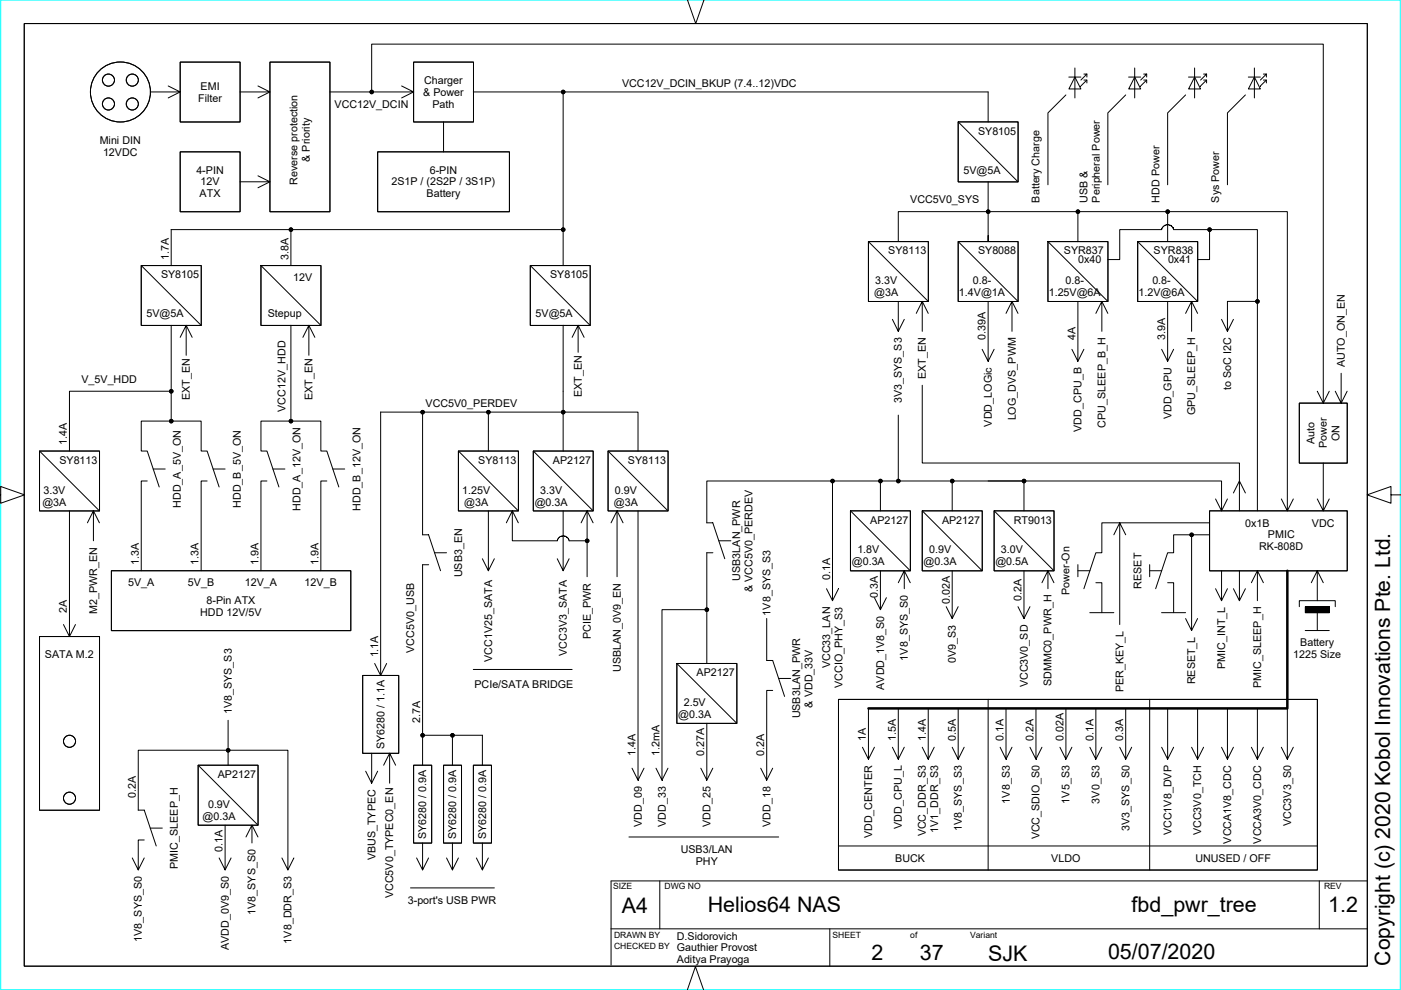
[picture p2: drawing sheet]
<svg xmlns="http://www.w3.org/2000/svg" width="297mm" height="210mm" viewBox="0 0 297 210" stroke-linecap="round" stroke-linejoin="round" font-family="sans-serif">
<path d="M.1 0h296.8v209.8h-296.8z" fill="none" stroke="#0ff" stroke-width=".21"/>
<g fill="none" stroke="#000" stroke-width=".21">
<path d="M149.3 -.1l-1.8 5.1-1.8-5M5.1 5h284.8v199.9h-284.8zM35.7 18.2l2.5 1.3h-6.3M38.2 13.2h12.7v12.7h-12.7zM38.2 19.5l-2.5 1.3M54.7 18.2l2.5 1.3h-6.3M57.2 13.2h12.8v31.7h-12.8zM57.2 19.5l-2.5 1.3M78.8 19.5v-10.1h201.8v76.1M85.2 18.2l2.5 1.3h-17.8M87.7 13.2h12.7v12.7h-12.7zM87.7 19.5l-2.5 1.3"/>
<path d="M100.3 19.5h109.2v6.4M119.4 19.5v36.8M226.6 16.3h2.6M227.9 16.3l1.3 2.6h-2.6zM227.9 14.4v6.4M229.8 15.7h.6l-1.2 1.3M229.8 17h.6v.6M230.4 15.7v.6M230.4 17l-1.2 1.2M239.3 16.3h2.5M240.6 16.3l1.2 2.6h-2.5zM240.6 14.4v6.4"/>
<path d="M242.5 15.7h.6l-1.3 1.3M242.5 17h.6v.6M243.1 15.7v.6M243.1 17l-1.3 1.2M252 16.3h2.5M253.3 16.3l1.2 2.6h-2.5zM253.3 14.4v6.4M255.2 15.7h.6l-1.3 1.3M255.2 17h.6v.6M255.8 15.7v.6M255.8 17l-1.3 1.2M264.7 16.3h2.5"/>
<path d="M266 16.3l1.2 2.6h-2.5zM266 14.4v6.4M267.9 15.7h.6l-1.3 1.3M267.9 17h.6v.6M268.5 15.7v.6M268.5 17l-1.3 1.2M38.2 32.2h12.7v12.7h-12.7zM54.7 37.3l2.5 1.2h-6.3M57.2 38.5l-2.5 1.3M80.1 32.2h27.9v12.7h-27.9zM94 25.8v6.4M203.2 25.8h12.7v12.8h-12.7z"/>
<path d="M203.2 25.8l12.6 12.7M209.5 38.5v12.7v-1.2M226 20.1l-3.8 3.8v15.3M238.7 20.1l-3.8 3.8v15.3M251.4 20.1l-3.8 3.8v15.3M264.1 20.1l-3.9 3.8v15.3M29.9 56.3h12.8v12.7h-12.8zM29.9 56.3l12.7 12.7M36.3 48.7h83.1M36.3 48.7v7.6M55.3 56.3h12.7v12.7h-12.7zM55.3 56.3l12.7 12.7"/>
<path d="M61.7 48.7v7.6M112.4 56.3h12.7v12.7h-12.7zM112.4 56.3l12.7 12.7M184.1 51.2h12.7v12.7h-12.7zM184.1 51.2l12.7 12.7M190.5 51.2v-6.3h57.1v6.3M203.2 51.2h12.7v12.7h-12.7zM203.2 51.2l12.6 12.7M222.2 51.2h12.7v12.7h-12.7zM222.2 51.2l12.7 12.7M228.5 44.9v6.3M234.9 55h2.5v-6.3h8.9a1.3 1.3 0 0 1 1.3-1.1 1.3 1.3 0 0 1 1.2 1.1h17.8v59.6"/>
<path d="M241.2 51.2h12.7v12.7h-12.7zM241.2 51.2l12.7 12.7M247.6 44.9h25.3v63.4l-1.2-2.5M256.5 48.7v6.3h-2.6M36.3 69v20.3M38.2 71.5l1.3-2.5v6.3M39.5 69l1.2 2.5M61.7 69v20.3M64.2 71.5l1.3-2.5v6.3M65.5 69l1.3 2.5M119.4 69v26.7M121.3 71.5l1.3-2.5v5.7"/>
<path d="M122.6 69l1.2 2.5M190.5 63.9v6.4l-1.3-2.6M191.7 67.7l-1.2 2.6M194.3 66.4l1.2-2.5v6.4M195.5 63.9l1.3 2.5M209.5 63.9v12.7l-1.3-2.5M210.8 74.1l-1.3 2.5M213.3 66.4l1.3-2.5v6.4M214.6 63.9l1.2 2.5M228.5 63.9v12.7l-1.2-2.5M229.8 74.1l-1.3 2.5M232.3 66.4l1.3-2.5v6.4"/>
<path d="M233.6 63.9l1.3 2.5M247.6 63.9v12.7l-1.3-2.5M248.8 74.1l-1.2 2.5M251.4 66.4l1.2-2.5v6.4M252.6 63.9l1.3 2.5M261.5 67.7l-1.3 2.6M266.6 63.9h-6.4v6.4l-1.2-2.6M284.3 79.1v6.4l-1.2-2.5M8.4 95.6h12.7v12.7h-12.7zM8.4 95.6l12.7 12.7M32.5 99.4h2.5M36.3 83h-21.6v12.6"/>
<path d="M45.2 99.4h2.5M57.8 99.4h2.6M70.5 99.4h2.6M89.6 87.4v26h1.3l2.5 7.6M97.2 95.6h12.7v12.7h-12.7zM97.2 95.6l12.7 12.7M103.5 87.4v8.2M113.1 95.6h12.7v12.7h-12.7zM113.1 95.6l12.6 12.7M128.9 95.6h12.7v12.7h-12.7zM128.9 95.6l12.7 12.7M135.3 95.6v-8.2h-54.6v55.8"/>
<path d="M190.5 88v14h-14v25.4l-1.3-2.6M195.5 81.7v16.5h67.3v3.8l-1.3 2.5M275.5 85.5h10.1v12.7h-10.1zM279.3 83l1.3 2.5M280.6 98.2v10.1l-1.3-2.5M281.8 83l-1.2 2.5M285.6 83l-1.3 2.5M0 104.9h.1v-1.8l5.1 1.8-5.1 1.8v-1.8M14.7 108.3v26.7l-1.2-2.6M18.5 110.8l1.3-2.5v6.4M19.8 108.3l1.3 2.5M31.2 102h-1.3v19"/>
<path d="M33.8 103.3l-2.6-7.7h-1.3v-6.3h12.7v6.3h1.3l2.6 7.7M43.9 102h-1.3v19M56.6 102h-1.3v19M59.1 103.3l-2.5-7.7h-1.3v-6.3h12.7v6.3h1.3l2.5 7.7M69.3 102h-1.3v19M90.9 119.7h-1.3v42.5M92.1 117.2h2.6M103.5 108.3v12.7l-1.2-2.5M104.8 118.5l-1.3 2.5M107.4 110.8l1.2-2.5v6.4h9.5a1.28 1.28 0 0 1 1.3-1.1 1.28 1.28 0 0 1 1.3 1.1M108.6 108.3l1.3 2.5M119.4 108.3v12.7l-1.3-2.5"/>
<path d="M120.6 114.7h3.9M120.7 118.5l-1.3 2.5M123.2 110.8l1.3-2.5v14M124.5 108.3l1.2 2.5M129.6 110.8l1.2-2.5v14M130.8 108.3l1.3 2.5M135.3 108.3v57.1l-1.3-2.5M151.1 117.2h-1.2v23.5M152.4 114.7h2.6M176.5 102h-26.6v8.8h1.2l2.6 7.7M180.3 108.3h12.7v12.7h-12.7zM180.3 108.3l12.7 12.7"/>
<path d="M186.7 102v6.3M190.4 102h11.5M195.5 108.3h12.8v12.7h-12.8zM195.5 108.3l12.7 12.7M201.9 108.3v-6.3h15.2v6.3M209.5 102h49.5v6.3l-1.3-2.5M210.8 108.3h12.7v12.7h-12.7zM210.8 108.3l12.7 12.7M228.5 119.7v2.6M237.4 110.8l-1.2 2.6M238.7 113.4l-1.3-2.6v21.6M243.8 119.7v2.6"/>
<path d="M252.6 113.4v20.3l-1.2-2.6M256.5 108.3h29.1v12.7h-29.1zM256.5 110.8h-22.9v6.4h-1.3l-2.5 7.6M256.5 113.4h-7.7v3.8h-1.2l-2.6 7.6M260.2 105.8l-1.2 2.5M264.1 104.5l-1.3-2.5v6.3M274.2 105.8l-1.3 2.5M281.8 105.8l-1.2 2.5M294.9 104.9v1.8l-5-1.8 5-1.8v1.8h2.1M8.4 135h12.7v36.8h-12.7zM16 132.4l-1.3 2.6M23.6 121h50.8v12.7h-50.8z"/>
<path d="M149.9 129.3h-9.5v36.1l-1.3-2.5M162.6 131.1v8.9M177.8 124.8l-1.3 2.6M186.7 121v8.3l-1.3-2.6M187.9 126.7l-1.2 2.6M190.5 123.5l1.2-2.5v3.8M191.7 121l1.3 2.5M201.9 121v10.1l-1.3-2.5M203.2 128.6l-1.3 2.5M217.1 121v10.1l-1.3-2.5M218.4 128.6l-1.3 2.5M220.9 123.5l1.3-2.5v3.8"/>
<path d="M222.2 121l1.3 2.5M228.5 121h2.6M231.1 129.9h5.1M232.3 123.5h1.3v6.4M243.8 121h2.5M246.3 129.9h5.1M247.6 123.5h1.2v6.4M253.9 131.1l-1.3 2.6M259 121v6.4l-1.3-2.6M260.2 124.8l-1.2 2.6M262.8 121v6.4l-1.3-2.6M264.1 124.8l-1.3 2.6"/>
<path d="M266.6 121l-1.3 2.5M267.9 123.5l-1.3-2.5v6.4M275.5 128.6v-1.2h7.6v1.2M276.7 133.7h5.1M276.8 128.6h5.1v1.3h-5.1zM278 123.5l1.3-2.5v6.4M279.3 129.9v3.8M279.3 121l1.3 2.5M48.4 152.7v6.4h12.6v25.3l-1.2-2.5M76.9 143.2h7.6v16.5h-7.6zM78.8 159.7v6.4l-1.3-2.6M79.4 140.7l1.3 2.5"/>
<path d="M82 140.7l-1.3 2.5M82.6 159.7l-1.3 2.5M89.6 155.9h12.7v6.4M95.9 155.9v6.4M100.3 141.9h21M143.5 140.7h12.7v12.7h-12.7zM143.5 140.7l12.7 12.7M149.9 153.4v12l-1.3-2.5M162.5 140h1.3l2.5 7.7M163.8 146.4h-1.2v19l-1.3-2.5M165.1 143.8h2.5M177.8 148.3h101.5v36.2h-101.5z"/>
<path d="M184.1 150.2v10.8l-1.2-2.6M185.4 158.4l-1.3 2.6M190.5 150.2v10.8l-1.3-2.6M191.7 158.4l-1.2 2.6M196.8 150.2v10.8l-1.3-2.6M198.1 158.4l-1.3 2.6M203.2 150.2v10.8l-1.3-2.6M204.4 158.4l-1.2 2.6M209.5 148.3v36.1M213.3 150.2v10.8l-1.3-2.6M214.6 158.4l-1.3 2.6M219.6 150.2v10.8l-1.2-2.6"/>
<path d="M220.9 158.4l-1.3 2.6M226 150.2v10.8l-1.3-2.6M227.3 158.4l-1.3 2.6M232.3 150.2v10.8l-1.2-2.6M233.6 158.4l-1.3 2.6M238.7 150.2v10.8l-1.3-2.6M239.9 158.4l-1.2 2.6M243.8 148.3v36.1M247.6 150.2v10.8l-1.3-2.6M248.8 158.4l-1.2 2.6M253.9 150.2v10.8l-1.3-2.6M255.2 158.4l-1.3 2.6"/>
<path d="M260.2 150.2v10.8l-1.2-2.6M261.5 158.4l-1.3 2.6M266.6 150.2v10.8l-1.3-2.6M267.9 158.4l-1.3 2.6M272.9 150.2v10.8l-1.2-2.6M274.2 158.4l-1.3 2.6M30.6 178.1h-1.3v6.3l-1.3-2.5M31.9 175.6h2.5M42 162.2h12.7v12.8h-12.7zM42 162.2l12.7 12.7M47.7 174.9v9.5l-1.2-2.5M48.4 162.2v-3.1h-19.1v12.7h1.3l2.5 7.6"/>
<path d="M52.2 177.5l1.2-2.6v3.8M53.4 174.9l1.3 2.6M80.1 163.5l-1.3 2.6M83.9 162.2l-1.3-2.5v6.4M87.7 162.2h3.8v16.6h-3.8zM89.6 178.7v5.7l1.3-2.5M94 162.2h3.9v16.6h-3.9zM95.9 178.7v5.7l1.3-2.5M100.4 162.2h3.8v16.6h-3.8zM102.3 178.7v5.7l1.2-2.5M133.3 177.5h31.8M136.5 162.9l-1.2 2.5"/>
<path d="M141.6 162.9l-1.2 2.5M151.1 162.9l-1.2 2.5M163.8 162.9l-1.2 2.5M177.8 179.4h101.5M30.6 181.9l-1.3 2.5M49 181.9l-1.3 2.5M62.3 181.9l-1.3 2.5M87 188.3h17.8M88.3 181.9l1.3 2.5M94.7 181.9l1.2 2.5M101 181.9l1.3 2.5M129.5 196.9h160.4"/>
<path d="M129.5 186.8h160.4M129.6 186.8v17.8M139.9 186.8v10.2M175.9 196.9v7.9M279.7 186.8v10.2M145.7 209.9l1.7-5 1.8 5"/>
<circle cx="23" cy="17" r="1.28"/>
<circle cx="25.5" cy="19.5" r="6.4"/>
<circle cx="28.1" cy="17" r="1.28"/>
<circle cx="78.8" cy="19.5" r=".38"/>
<circle cx="119.4" cy="19.5" r=".38"/>
<circle cx="23" cy="22" r="1.28"/>
<circle cx="28.1" cy="22" r="1.28"/>
<circle cx="61.7" cy="48.7" r=".38"/>
<circle cx="119.4" cy="48.7" r=".38"/>
<circle cx="209.5" cy="44.9" r=".38"/>
<circle cx="228.5" cy="44.9" r=".38"/>
<circle cx="247.6" cy="44.9" r=".38"/>
<circle cx="256.5" cy="48.7" r=".38"/>
<circle cx="266.6" cy="63.9" r=".38"/>
<circle cx="36.3" cy="83" r=".38"/>
<circle cx="36.3" cy="89.3" r=".38"/>
<circle cx="61.7" cy="89.3" r=".38"/>
<circle cx="89.6" cy="87.4" r=".38"/>
<circle cx="103.5" cy="87.4" r=".38"/>
<circle cx="119.4" cy="87.4" r=".38"/>
<circle cx="124.5" cy="114.7" r=".38"/>
<circle cx="176.5" cy="102" r=".38"/>
<circle cx="186.7" cy="102" r=".38"/>
<circle cx="190.5" cy="102" r=".38"/>
<circle cx="201.9" cy="102" r=".38"/>
<circle cx="217.1" cy="102" r=".38"/>
<circle cx="252.6" cy="113.4" r=".38"/>
<circle cx="149.9" cy="129.3" r=".38"/>
<circle cx="14.7" cy="157.2" r="1.28"/>
<circle cx="48.4" cy="159.1" r=".38"/>
<circle cx="89.6" cy="155.9" r=".38"/>
<circle cx="95.9" cy="155.9" r=".38"/>
<circle cx="14.7" cy="169.2" r="1.28"/>
</g>
<path d="M276.8 128.6h5.1v1.3h-5.1z" fill="#000"/>
<g fill="#000">
<circle cx="78.8" cy="19.5" r=".38"/>
<circle cx="119.4" cy="19.5" r=".38"/>
<circle cx="61.7" cy="48.7" r=".38"/>
<circle cx="119.4" cy="48.7" r=".38"/>
<circle cx="209.5" cy="44.9" r=".38"/>
<circle cx="228.5" cy="44.9" r=".38"/>
<circle cx="247.6" cy="44.9" r=".38"/>
<circle cx="256.5" cy="48.7" r=".38"/>
<circle cx="266.6" cy="63.9" r=".38"/>
<circle cx="36.3" cy="83" r=".38"/>
<circle cx="36.3" cy="89.3" r=".38"/>
<circle cx="61.7" cy="89.3" r=".38"/>
<circle cx="89.6" cy="87.4" r=".38"/>
<circle cx="103.5" cy="87.4" r=".38"/>
<circle cx="119.4" cy="87.4" r=".38"/>
<circle cx="124.5" cy="114.7" r=".38"/>
<circle cx="176.5" cy="102" r=".38"/>
<circle cx="186.7" cy="102" r=".38"/>
<circle cx="190.5" cy="102" r=".38"/>
<circle cx="201.9" cy="102" r=".38"/>
<circle cx="217.1" cy="102" r=".38"/>
<circle cx="252.6" cy="113.4" r=".38"/>
<circle cx="149.9" cy="129.3" r=".38"/>
<circle cx="48.4" cy="159.1" r=".38"/>
<circle cx="89.6" cy="155.9" r=".38"/>
<circle cx="95.9" cy="155.9" r=".38"/>
</g>
<path d="M272.9 121v29.2h-88.8" fill="none" stroke="#000" stroke-width=".53"/>
<g font-size="4.5">
<text x="131.9" y="193.6">A4</text>
<text x="150" y="193.4">Helios64 NAS</text>
<text x="239.9" y="193.4">fbd_pwr_tree</text>
<text x="281.6" y="193.4">1.2</text>
<text x="184.8" y="203.5">2</text>
<text x="195" y="203.5">37</text>
<text x="209.5" y="203.7">SJK</text>
<text x="234.9" y="203.4">05/07/2020</text>
<text x="294.7" y="204.7" transform="rotate(-90 294.7 204.7)">Copyright (c) 2020 Kobol Innovations Pte. Ltd.</text>
</g>
<g font-size="2.3" fill="#c0c0c0">
<text x="-1" y="11.3">J</text>
<text x="-.5" y="32.3">I</text>
</g>
<g font-size="2.3">
<text x="89.9" y="17.7">Charger</text>
<text x="42" y="21.5">Filter</text>
<text x="42.5" y="19">EMI</text>
<text x="70.9" y="22.8">VCC12V_DCIN</text>
<text x="89.7" y="20.3">&amp; Power</text>
<text x="91.7" y="22.8">Path</text>
<text x="131.9" y="18.4">VCC12V_DCIN_BKUP (7.4..12)VDC</text>
<text x="207.4" y="28.5">SY8105</text>
<text x="21.1" y="30.4">Mini DIN</text>
<text x="21.8" y="33">12VDC</text>
<text x="65.7" y="34.3" transform="rotate(-90 65.7 34.3)">&amp; Priority</text>
<text x="41.6" y="36.8">4-PIN</text>
<text x="42.3" y="41.9">ATX</text>
<text x="42.5" y="39.3">12V</text>
<text x="63.1" y="39.2" transform="rotate(-90 63.1 39.2)">Reverse protection</text>
<text x="83" y="39.3">2S1P / (2S2P / 3S1P)</text>
<text x="90.4" y="41.9">Battery</text>
<text x="91.1" y="36.8">6-PIN</text>
<text x="204.3" y="36.8">5V@5A</text>
<text x="193" y="43.1">VCC5V0_SYS</text>
<text x="220.4" y="43" transform="rotate(-90 220.4 43)">Battery Charge</text>
<text x="230.5" y="43" transform="rotate(-90 230.5 43)">USB &amp;</text>
<text x="233.2" y="43" transform="rotate(-90 233.2 43)">Peripheral Power</text>
<text x="245.8" y="43" transform="rotate(-90 245.8 43)">HDD Power</text>
<text x="258.5" y="43" transform="rotate(-90 258.5 43)">Sys Power</text>
<text x="188.3" y="53.9">SY8113</text>
<text x="207.4" y="53.9">SY8088</text>
<text x="225.6" y="53.9">SYR837</text>
<text x="244.6" y="53.9">SYR838</text>
<text x="34.1" y="59">SY8105</text>
<text x="35.8" y="55" transform="rotate(-90 35.8 55)">1.7A</text>
<text x="61.1" y="55" transform="rotate(-90 61.1 55)">3.8A</text>
<text x="62.2" y="59.6">12V</text>
<text x="116.6" y="59">SY8105</text>
<text x="228.6" y="55.8">0x40</text>
<text x="247.6" y="55.8">0x41</text>
<text x="185.4" y="62.8">@3A</text>
<text x="185.6" y="60.3">3.3V</text>
<text x="203.3" y="62.8">1.4V@1A</text>
<text x="206.3" y="60.3">0.8-</text>
<text x="222.4" y="62.8">1.25V@6A</text>
<text x="225.9" y="60.3">0.8-</text>
<text x="241.4" y="62.8">1.2V@6A</text>
<text x="244.3" y="60.3">0.8-</text>
<text x="31.1" y="67.2">5V@5A</text>
<text x="56.8" y="67.2">Stepup</text>
<text x="113.6" y="67.2">5V@5A</text>
<text x="209" y="72.2" transform="rotate(-90 209 72.2)">0.39A</text>
<text x="228" y="72.2" transform="rotate(-90 228 72.2)">4A</text>
<text x="247" y="72.2" transform="rotate(-90 247 72.2)">3.9A</text>
<text x="285.1" y="77.9" transform="rotate(-90 285.1 77.9)">AUTO_ON_EN</text>
<text x="17.3" y="81.2">V_5V_HDD</text>
<text x="196.3" y="80.4" transform="rotate(-90 196.3 80.4)">EXT_EN</text>
<text x="261" y="82.7" transform="rotate(-90 261 82.7)">to SoC I2C</text>
<text x="40.3" y="84.9" transform="rotate(-90 40.3 84.9)">EXT_EN</text>
<text x="60.5" y="87.3" transform="rotate(-90 60.5 87.3)">VCC12V_HDD</text>
<text x="66.3" y="84.9" transform="rotate(-90 66.3 84.9)">EXT_EN</text>
<text x="90.2" y="86.3">VCC5V0_PERDEV</text>
<text x="123.4" y="84.2" transform="rotate(-90 123.4 84.2)">EXT_EN</text>
<text x="191.2" y="85.5" transform="rotate(-90 191.2 85.5)">3V3_SYS_S3</text>
<text x="215.3" y="89.2" transform="rotate(-90 215.3 89.2)">LOG_DVS_PWM</text>
<text x="248.3" y="88.9" transform="rotate(-90 248.3 88.9)">VDD_GPU</text>
<text x="253.4" y="88" transform="rotate(-90 253.4 88)">GPU_SLEEP_H</text>
<text x="14.2" y="94.4" transform="rotate(-90 14.2 94.4)">1.4A</text>
<text x="210.3" y="90.4" transform="rotate(-90 210.3 90.4)">VDD_LOGic</text>
<text x="229.3" y="91.6" transform="rotate(-90 229.3 91.6)">VDD_CPU_B</text>
<text x="234.4" y="90.7" transform="rotate(-90 234.4 90.7)">CPU_SLEEP_B_H</text>
<text x="278.7" y="94.2" transform="rotate(-90 278.7 94.2)">Auto</text>
<text x="281.3" y="95.1" transform="rotate(-90 281.3 95.1)">Power</text>
<text x="284" y="93.5" transform="rotate(-90 284 93.5)">ON</text>
<text x="12.6" y="98.3">SY8113</text>
<text x="101.4" y="98.3">SY8113</text>
<text x="117.2" y="98.3">AP2127</text>
<text x="133.1" y="98.3">SY8113</text>
<text x="9" y="107.2">@3A</text>
<text x="9.2" y="104.7">3.3V</text>
<text x="38.4" y="107.7" transform="rotate(-90 38.4 107.7)">HDD_A_5V_ON</text>
<text x="51" y="107.7" transform="rotate(-90 51 107.7)">HDD_B_5V_ON</text>
<text x="98" y="104.7">1.25V</text>
<text x="98.4" y="107.2">@3A</text>
<text x="113.4" y="107.2">@0.3A</text>
<text x="114.5" y="104.7">3.3V</text>
<text x="130.2" y="107.2">@3A</text>
<text x="130.4" y="104.7">0.9V</text>
<text x="63.7" y="108.3" transform="rotate(-90 63.7 108.3)">HDD_A_12V_ON</text>
<text x="76.4" y="108.3" transform="rotate(-90 76.4 108.3)">HDD_B_12V_ON</text>
<text x="184.5" y="111">AP2127</text>
<text x="199.7" y="111">AP2127</text>
<text x="214.9" y="111">RT9013</text>
<text x="264" y="111.6">0x1B</text>
<text x="278.1" y="111.6">VDC</text>
<text x="29.4" y="119.7" transform="rotate(-90 29.4 119.7)">1.3A</text>
<text x="42.1" y="119.7" transform="rotate(-90 42.1 119.7)">1.3A</text>
<text x="54.8" y="119.7" transform="rotate(-90 54.8 119.7)">1.9A</text>
<text x="67.5" y="119.7" transform="rotate(-90 67.5 119.7)">1.9A</text>
<text x="180.6" y="119.9">@0.3A</text>
<text x="181.8" y="117.3">1.8V</text>
<text x="195.8" y="119.9">@0.3A</text>
<text x="197" y="117.3">0.9V</text>
<text x="211" y="119.9">@0.5A</text>
<text x="212.2" y="117.3">3.0V</text>
<text x="267" y="116.7">RK-808D</text>
<text x="268.8" y="114.2">PMIC</text>
<text x="27.2" y="124.3">5V_A</text>
<text x="39.9" y="124.3">5V_B</text>
<text x="51.9" y="124.3">12V_A</text>
<text x="64.6" y="124.3">12V_B</text>
<text x="98" y="122.4" transform="rotate(-90 98 122.4)">USB3_EN</text>
<text x="156.9" y="123.1" transform="rotate(-90 156.9 123.1)">USB3LAN_PWR</text>
<text x="159.6" y="125.5" transform="rotate(-90 159.6 125.5)">&amp; VCC5V0_PERDEV</text>
<text x="176" y="122.9" transform="rotate(-90 176 122.9)">0.1A</text>
<text x="242" y="124.8" transform="rotate(-90 242 124.8)">RESET</text>
<text x="14.2" y="129.9" transform="rotate(-90 14.2 129.9)">2A</text>
<text x="20.6" y="130.1" transform="rotate(-90 20.6 130.1)">M2_PWR_EN</text>
<text x="42.5" y="130.7">HDD 12V/5V</text>
<text x="43.8" y="128.1">8-Pin ATX</text>
<text x="163.3" y="130.5" transform="rotate(-90 163.3 130.5)">1V8_SYS_S3</text>
<text x="186.1" y="126.7" transform="rotate(-90 186.1 126.7)">0.3A</text>
<text x="201.4" y="128" transform="rotate(-90 201.4 128)">0.02A</text>
<text x="216.6" y="127.4" transform="rotate(-90 216.6 127.4)">0.2A</text>
<text x="226.8" y="126.2" transform="rotate(-90 226.8 126.2)">Power-On</text>
<text x="125.3" y="135.5" transform="rotate(-90 125.3 135.5)">PCIE_PWR</text>
<text x="275.7" y="137">Battery</text>
<text x="9.5" y="139.6">SATA M.2</text>
<text x="80.2" y="139.4" transform="rotate(-90 80.2 139.4)">1.1A</text>
<text x="87.8" y="138.4" transform="rotate(-90 87.8 138.4)">VCC5V0_USB</text>
<text x="104.3" y="140.3" transform="rotate(-90 104.3 140.3)">VCC1V25_SATA</text>
<text x="120.2" y="139" transform="rotate(-90 120.2 139)">VCC3V3_SATA</text>
<text x="131.6" y="142.5" transform="rotate(-90 131.6 142.5)">USBLAN_0V9_EN</text>
<text x="147.7" y="143.4">AP2127</text>
<text x="176" y="141.7" transform="rotate(-90 176 141.7)">VCC33_LAN</text>
<text x="192.5" y="140.1" transform="rotate(-90 192.5 140.1)">1V8_SYS_S0</text>
<text x="202.7" y="140.5" transform="rotate(-90 202.7 140.5)">0V9_S3</text>
<text x="259.8" y="141.8" transform="rotate(-90 259.8 141.8)">PMIC_INT_L</text>
<text x="274.2" y="139.6">1225 Size</text>
<text x="100.6" y="145.9">PCIe/SATA BRIDGE</text>
<text x="145" y="149.7">2.5V</text>
<text x="178.6" y="145.9" transform="rotate(-90 178.6 145.9)">VCCIO_PHY_S3</text>
<text x="187.4" y="146.3" transform="rotate(-90 187.4 146.3)">AVDD_1V8_S0</text>
<text x="217.9" y="145.8" transform="rotate(-90 217.9 145.8)">VCC3V0_SD</text>
<text x="223" y="145.5" transform="rotate(-90 223 145.5)">SDMMC0_PWR_H</text>
<text x="238.2" y="146.8" transform="rotate(-90 238.2 146.8)">PER_KEY_L</text>
<text x="253.4" y="145.1" transform="rotate(-90 253.4 145.1)">RESET_L</text>
<text x="267.4" y="145.9" transform="rotate(-90 267.4 145.9)">PMIC_SLEEP_H</text>
<text x="49.1" y="151.5" transform="rotate(-90 49.1 151.5)">1V8_SYS_S3</text>
<text x="89.1" y="153.4" transform="rotate(-90 89.1 153.4)">2.7A</text>
<text x="143.8" y="152.3">@0.3A</text>
<text x="169.6" y="152.3" transform="rotate(-90 169.6 152.3)">USB3LAN_PWR</text>
<text x="172.3" y="150" transform="rotate(-90 172.3 150)">&amp; VDD_33V</text>
<text x="81.5" y="158.8" transform="rotate(-90 81.5 158.8)">SY6280 / 1.1A</text>
<text x="134.7" y="160.3" transform="rotate(-90 134.7 160.3)">1.4A</text>
<text x="139.8" y="160.3" transform="rotate(-90 139.8 160.3)">1.2mA</text>
<text x="149.3" y="160.3" transform="rotate(-90 149.3 160.3)">0.27A</text>
<text x="162" y="160.3" transform="rotate(-90 162 160.3)">0.2A</text>
<text x="183.6" y="157.2" transform="rotate(-90 183.6 157.2)">1A</text>
<text x="189.9" y="157.2" transform="rotate(-90 189.9 157.2)">1.5A</text>
<text x="196.3" y="157.2" transform="rotate(-90 196.3 157.2)">1.4A</text>
<text x="202.6" y="157.2" transform="rotate(-90 202.6 157.2)">0.5A</text>
<text x="212.8" y="157.2" transform="rotate(-90 212.8 157.2)">0.1A</text>
<text x="219.1" y="157.2" transform="rotate(-90 219.1 157.2)">0.2A</text>
<text x="225.5" y="157.2" transform="rotate(-90 225.5 157.2)">0.02A</text>
<text x="231.8" y="157.2" transform="rotate(-90 231.8 157.2)">0.1A</text>
<text x="238.1" y="157.2" transform="rotate(-90 238.1 157.2)">0.3A</text>
<text x="46.2" y="164.9">AP2127</text>
<text x="28.8" y="169.2" transform="rotate(-90 28.8 169.2)">0.2A</text>
<text x="42.9" y="173.8">@0.3A</text>
<text x="44.1" y="171.3">0.9V</text>
<text x="214.1" y="170.4" transform="rotate(-90 214.1 170.4)">1V8_S3</text>
<text x="226.8" y="170.4" transform="rotate(-90 226.8 170.4)">1V5_S3</text>
<text x="233.1" y="170.4" transform="rotate(-90 233.1 170.4)">3V0_S3</text>
<text x="90.4" y="177.9" transform="rotate(-90 90.4 177.9)">SY6280 / 0.9A</text>
<text x="96.7" y="177.9" transform="rotate(-90 96.7 177.9)">SY6280 / 0.9A</text>
<text x="103.1" y="177.9" transform="rotate(-90 103.1 177.9)">SY6280 / 0.9A</text>
<text x="136.1" y="175.3" transform="rotate(-90 136.1 175.3)">VDD_09</text>
<text x="141.1" y="175.3" transform="rotate(-90 141.1 175.3)">VDD_33</text>
<text x="150.6" y="175.3" transform="rotate(-90 150.6 175.3)">VDD_25</text>
<text x="163.3" y="175.3" transform="rotate(-90 163.3 175.3)">VDD_18</text>
<text x="184.9" y="177.7" transform="rotate(-90 184.9 177.7)">VDD_CENTER</text>
<text x="191.2" y="175.7" transform="rotate(-90 191.2 175.7)">VDD_CPU_L</text>
<text x="196.3" y="177.4" transform="rotate(-90 196.3 177.4)">VCC_DDR_S3</text>
<text x="198.9" y="176.6" transform="rotate(-90 198.9 176.6)">1V1_DDR_S3</text>
<text x="203.9" y="176.2" transform="rotate(-90 203.9 176.2)">1V8_SYS_S3</text>
<text x="220.4" y="178" transform="rotate(-90 220.4 178)">VCC_SDIO_S0</text>
<text x="239.5" y="176.2" transform="rotate(-90 239.5 176.2)">3V3_SYS_S0</text>
<text x="248.3" y="177.1" transform="rotate(-90 248.3 177.1)">VCC1V8_DVP</text>
<text x="254.7" y="177.1" transform="rotate(-90 254.7 177.1)">VCC3V0_TCH</text>
<text x="261" y="178.9" transform="rotate(-90 261 178.9)">VCCA1V8_CDC</text>
<text x="267.4" y="178.9" transform="rotate(-90 267.4 178.9)">VCCA3V0_CDC</text>
<text x="273.7" y="175.2" transform="rotate(-90 273.7 175.2)">VCC3V3_S0</text>
<text x="37.7" y="184.2" transform="rotate(-90 37.7 184.2)">PMIC_SLEEP_H</text>
<text x="47.2" y="180.6" transform="rotate(-90 47.2 180.6)">0.1A</text>
<text x="79.6" y="182.4" transform="rotate(-90 79.6 182.4)">VBUS_TYPEC</text>
<text x="144.3" y="180.8">USB3/LAN</text>
<text x="147.5" y="183.3">PHY</text>
<text x="189.8" y="182.7">BUCK</text>
<text x="222.9" y="182.7">VLDO</text>
<text x="253.4" y="182.7">UNUSED / OFF</text>
<text x="83.4" y="190.5" transform="rotate(-90 83.4 190.5)">VCC5V0_TYPEC0_EN</text>
<text x="86.5" y="191.6">3-port's USB PWR</text>
<text x="54.2" y="194" transform="rotate(-90 54.2 194)">1V8_SYS_S0</text>
<text x="30.1" y="199.7" transform="rotate(-90 30.1 199.7)">1V8_SYS_S0</text>
<text x="48.5" y="201.5" transform="rotate(-90 48.5 201.5)">AVDD_0V9_S0</text>
<text x="61.8" y="200.1" transform="rotate(-90 61.8 200.1)">1V8_DDR_S3</text>
<text x="143.5" y="201.7">Gauthier Provost</text>
<text x="143.5" y="199.2">D.Sidorovich</text>
<text x="143.5" y="204.3">Aditya Prayoga</text>
</g>
<g font-size="1.8">
<text x="130" y="188.4">SIZE</text>
<text x="140.9" y="188.4">DWG NO</text>
<text x="280.7" y="188.4">REV</text>
<text x="130.2" y="198.8">DRAWN BY</text>
<text x="130.2" y="201.3">CHECKED BY</text>
<text x="176.5" y="198.8">SHEET</text>
<text x="193" y="198.8">of</text>
<text x="205.7" y="198.8">Variant</text>
</g>
</svg>
